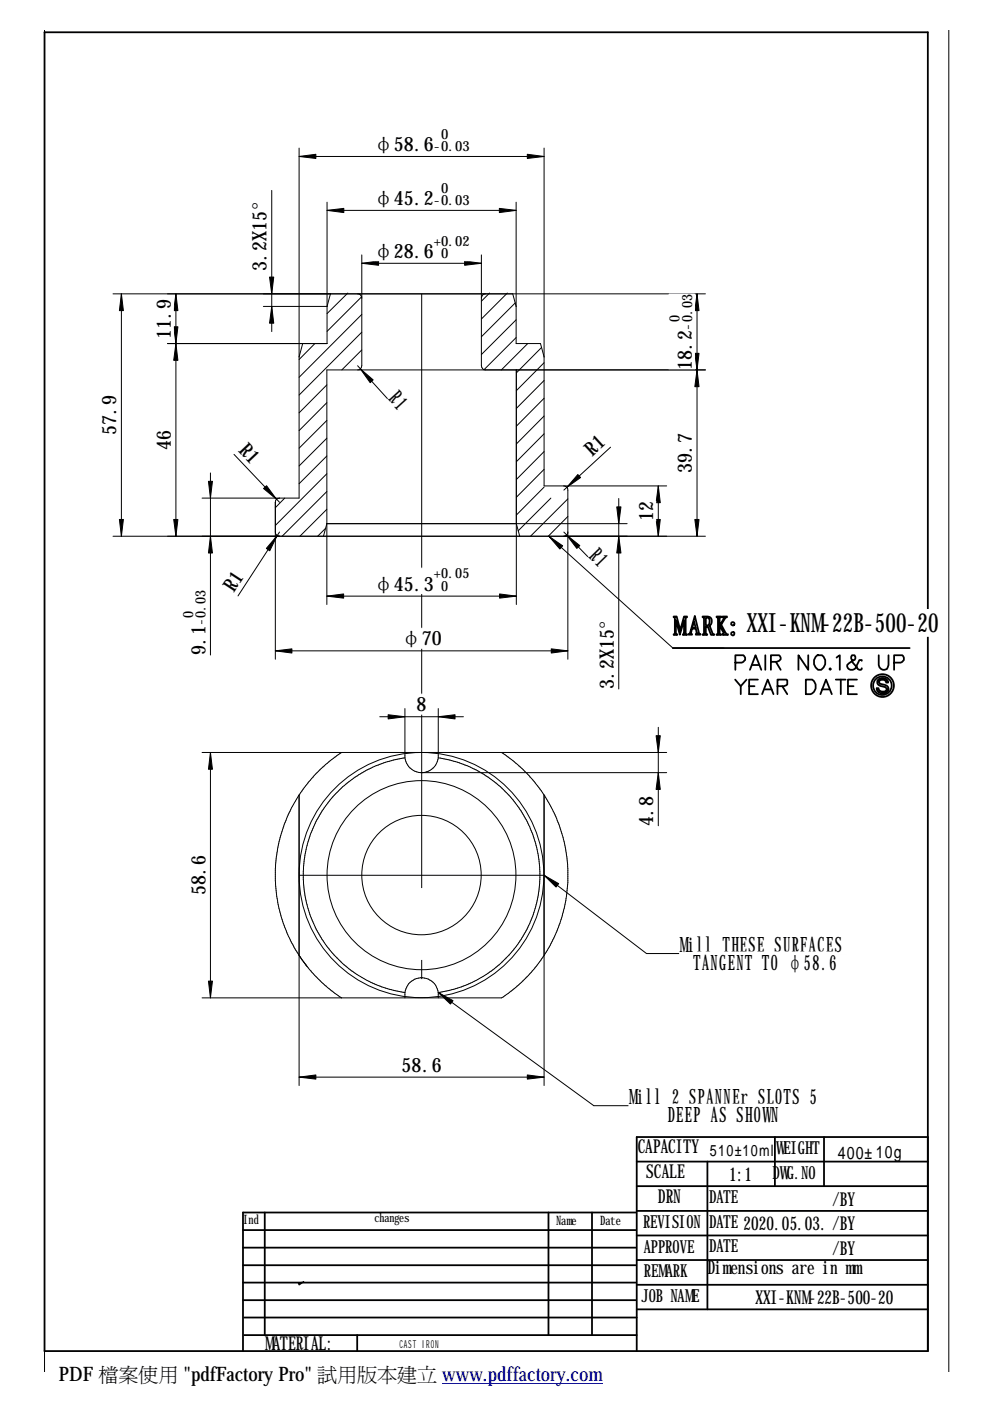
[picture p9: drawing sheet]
<svg xmlns="http://www.w3.org/2000/svg" width="210mm" height="297mm" viewBox="0 0 210 297" stroke-linecap="round" stroke-linejoin="round" font-family="sans-serif">
<g fill="none" stroke="#000" stroke-width=".21">
<path d="M9.4 6.3v284.4M201.2 6.3v284.4M63.4 31.4v74.2h-20.6M63.4 33.2h52M115.4 31.4v71.6h26M57.6 40.4v29.9M69.3 42.9v29.9h-33.8M69.3 44.6h40.1M76.7 54v23.5a.87 .87 0 0 1-.9 .9M76.7 55.8h25.4M102.1 54v23.5l.2 .7 .3 .2M109.4 42.9v29.9h5.2l.8 2.9"/>
<path d="M24 62.3h125.6M25.7 62.3v51.4M37.3 62.3v51.4M64.2 72.8l-.8 2.9M66.8 72.8l-3.4 3.4M70.1 62.3l-.8 2.7h-13.5M73.7 62.1l-4.4 4.4M75.8 77.5l8.7 9.6M75.8 62.3a.87 .87 0 0 1 .9 .9M76.7 74.2l-4.2 4.2M76.7 70.4l-13.3 13.4M76.7 66.7l-13.3 13.3"/>
<path d="M76.7 62.9l-7.4 7.4M102.6 78.4h.4M103 62.3a.87 .87 0 0 0-.9 .9M103.8 62.1l-1.7 1.8M107.6 62.1l-5.5 5.5M108.7 62.3l.7 2.7M109.3 64.2l-7.2 7.2M109.4 71.6l-6.8 6.8M109.4 67.8l-7.3 7.4M109.5 78.4v49.8M111.9 72.8l-5.6 5.6M114.8 73.7l-5.3 5.4"/>
<path d="M115.4 76.9l-5.9 5.9M147.8 62.3v51.4M149.6 78.4h-80.3v49.8M49.6 96.3l9.7 10.2M69.3 96.7l-5.9 5.9M69.3 92.9l-5.9 5.9M69.3 89.1l-5.9 5.9M69.3 85.4l-5.9 5.9M69.3 81.6l-5.9 5.9M115.4 80.7l-5.9 5.9M115.4 84.4l-5.9 6M115.4 88.2l-5.9 5.9"/>
<path d="M115.4 92l-5.9 5.9M115.4 95.7l-5.9 6M115.4 99.5l-5.9 5.9M129.5 94.8l-10 9.1M24 113.7h125.6M44.6 100.3v38.6M58.4 112.8a.87 .87 0 0 0 .9 .9M59.3 105.6a.87 .87 0 0 0-.9 .9v33.3M59.3 112.8l-8.8 13.6M60.4 105.6l-2 2M69 112l-1.6 1.7M69.3 108l-5.7 5.7"/>
<path d="M69.3 104.2l-9.5 9.5M69.3 100.4l-10.9 11M109.5 111l.7 2.7M115.4 103.3l-5.9 5.9M116.4 113.7l26.3 23.7h10.8M116.8 105.6l-6.9 7M119.5 112.8l7.5 7.7M119.5 103a.87 .87 0 0 1 .9 .9v35.9M120.4 112.8a.87 .87 0 0 1-.9 .9M120.4 105.8l-7.9 7.9M120.4 109.5l-4.2 4.2M131.2 105.7v40.4"/>
<path d="M133 111h-63.7l-.7 2.7M139.6 103v10.7M58.4 138h62M69.3 126.4h40.2M42.8 159.5h98.6M44.6 159.5v52.1M72.4 159.5l-3.4 2.6-2.4 2.3a31.6 31.6 0 0 0-8 17.3l-.2 2.5 .2 5.1a30.5 30.5 0 0 0 5 13.6l1.6 2.1M80.5 152h17.8M85.9 150.2v10.5M92.9 150.2v10.5M106.3 159.5l3.4 2.6 2.4 2.3a31.7 31.7 0 0 1 8.3 19.8v2.9l-.3 3-.5 2.5-1.2 4-1.7 3.8-2 3.2-2.1 2.6-3.3 3.2-3 2.2h-63.5M139.6 154.2v20.9"/>
<path d="M63.4 168.6v61.6M85.9 160.7a3.6 3.6 0 0 0 3.3 3.1h52.2M85.9 160.7l-2.1 .4a24.3 24.3 0 0 0-8.5 3.6l-2.7 2.1-1.7 1.8-2.8 3.7a21.2 21.2 0 0 0-2.4 5l-.3 .8a25.6 25.6 0 0 0-.9 10.8l.9 4.2 1.6 3.9 1.3 2.2 1.2 1.7 3.1 3.4a26.1 26.1 0 0 0 6 4l3.9 1.4 3.4 .7M92.9 160.7a3.6 3.6 0 0 1-3.3 3.1M92.9 160.7a25.2 25.2 0 0 1 10.6 4l2.6 2.1 1.8 1.8 2.1 2.7a24.6 24.6 0 0 1 4.3 10.9 26.1 26.1 0 0 1-1.2 11.7 25.9 25.9 0 0 1-5.2 8.6l-1.8 1.8a24.8 24.8 0 0 1-13.2 6.1M115.4 168.6v61.6M115.4 185.6l21.7 16.6h42.4M63.4 202.6l.7 1M65.1 204.9l1.6 1.9 2.1 2 3.6 2.8M85.9 210.4v1.2M85.9 210.4a3.6 3.6 0 0 1 3.5-3.1 3.6 3.6 0 0 1 3.5 3.1M92.9 210.4l33 24h46.3"/>
<path d="M92.9 210.4v1.2M63.4 228.4h52"/>
<circle cx="89.3" cy="185.5" r="26"/>
<circle cx="89.3" cy="185.6" r="20"/>
<circle cx="89.4" cy="185.5" r="12.7"/>
</g>
<g fill="#000" stroke="#000" stroke-width=".21">
<path d="M63.4 33.2l3.6-.5v.9z" fill-rule="evenodd"/>
<path d="M111.8 32.7l3.6 .5-3.6 .4z" fill-rule="evenodd"/>
<path d="M57.1 58.7h.9l-.4 3.6z" fill-rule="evenodd"/>
<path d="M69.3 44.6l3.6-.4v.9z" fill-rule="evenodd"/>
<path d="M76.7 55.8l3.6-.4v.8z" fill-rule="evenodd"/>
<path d="M98.5 55.4l3.6 .4-3.6 .4z" fill-rule="evenodd"/>
<path d="M105.9 44.2l3.5 .4-3.5 .5z" fill-rule="evenodd"/>
<path d="M25.7 62.3l.5 3.6h-.9z" fill-rule="evenodd"/>
<path d="M37.3 72.8l.4 3.6h-.9z" fill-rule="evenodd"/>
<path d="M37.3 62.3l.4 3.6h-.9z" fill-rule="evenodd"/>
<path d="M36.8 69.3h.9l-.4 3.5z" fill-rule="evenodd"/>
<path d="M57.6 65l.4 3.5h-.9z" fill-rule="evenodd"/>
<path d="M147.8 62.3l.4 3.6h-.9z" fill-rule="evenodd"/>
<path d="M147.3 74.9h.9l-.4 3.5z" fill-rule="evenodd"/>
<path d="M76.4 78.2l2.7 2.3-.6 .6z" fill-rule="evenodd"/>
<path d="M147.8 78.4l.4 3.6h-.9z" fill-rule="evenodd"/>
<path d="M25.3 110.1h.9l-.5 3.6z" fill-rule="evenodd"/>
<path d="M36.8 110.1h.9l-.4 3.6z" fill-rule="evenodd"/>
<path d="M44.2 102.1h.8l-.4 3.5z" fill-rule="evenodd"/>
<path d="M44.6 113.7l.4 3.5h-.8z" fill-rule="evenodd"/>
<path d="M58.8 113.6l-1.6 3.2-.7-.5z" fill-rule="evenodd"/>
<path d="M55.9 103.6l.6-.6 2.1 2.9z" fill-rule="evenodd"/>
<path d="M116.4 113.7l2.9 2-.6 .7z" fill-rule="evenodd"/>
<path d="M120.1 113.4l2.8 2.3-.6 .6z" fill-rule="evenodd"/>
<path d="M122.5 100.6l.6 .6-2.9 2.1z" fill-rule="evenodd"/>
<path d="M130.8 107.5h.9l-.5 3.5z" fill-rule="evenodd"/>
<path d="M131.2 113.7l.5 3.5h-.9z" fill-rule="evenodd"/>
<path d="M139.6 103l.4 3.6h-.9z" fill-rule="evenodd"/>
<path d="M139.1 110.1h.9l-.4 3.6z" fill-rule="evenodd"/>
<path d="M147.3 110.1h.9l-.4 3.6z" fill-rule="evenodd"/>
<path d="M58.4 138l3.5-.4v.9z" fill-rule="evenodd"/>
<path d="M69.3 126.4l3.6-.5v.9z" fill-rule="evenodd"/>
<path d="M105.9 125.9l3.6 .5-3.6 .4z" fill-rule="evenodd"/>
<path d="M116.9 137.6l3.5 .4-3.5 .5z" fill-rule="evenodd"/>
<path d="M82.3 151.5l3.6 .5-3.6 .4z" fill-rule="evenodd"/>
<path d="M92.9 152l3.6-.5v.9z" fill-rule="evenodd"/>
<path d="M139.1 156h.9l-.4 3.5z" fill-rule="evenodd"/>
<path d="M44.6 159.5l.4 3.6h-.8z" fill-rule="evenodd"/>
<path d="M139.6 163.8l.4 3.6h-.9z" fill-rule="evenodd"/>
<path d="M115.4 185.6l3 1.8-.5 .7z" fill-rule="evenodd"/>
<path d="M44.2 208h.8l-.4 3.6z" fill-rule="evenodd"/>
<path d="M92.9 210.4l3.2 1.8-.6 .7z" fill-rule="evenodd"/>
<path d="M63.4 228.4l3.6-.5v.9z" fill-rule="evenodd"/>
<path d="M111.8 227.9l3.6 .5-3.6 .4z" fill-rule="evenodd"/>
<path d="M63.2 272.1l1.2-.3-1 .6z" fill-rule="evenodd"/>
</g>
<g fill="#fff" stroke="#fff" stroke-width=".21">
<path d="M144.1 197.9h36.2v4.6h-36.2z" fill-rule="evenodd"/>
<path d="M147 201.8h30.4v4.6h-30.4z" fill-rule="evenodd"/>
<path d="M133.3 230.2h39.9v4.5h-39.9z" fill-rule="evenodd"/>
<path d="M141.6 234.1h23.4v4.5h-23.4z" fill-rule="evenodd"/>
<path d="M124.3 118.6l3.2-3.2 2.3 2.4-3.2 3.1z" fill-rule="evenodd"/>
<path d="M81.8 85l3.3-3 2.3 2.4-3.4 3.1z" fill-rule="evenodd"/>
<path d="M157.6 257.3h18v4.1h-18z" fill-rule="evenodd"/>
<path d="M177.6 242.5h7.6v3.7h-7.6z" fill-rule="evenodd"/>
<path d="M88.3 147.2h2.2v4.2h-2.2z" fill-rule="evenodd"/>
<path d="M39.8 181.3h4.3v8.5h-4.3z" fill-rule="evenodd"/>
<path d="M85.1 223.5h8.5v4.3h-8.5z" fill-rule="evenodd"/>
<path d="M20.9 83.7h4.3v8.6h-4.3z" fill-rule="evenodd"/>
<path d="M32.5 91.1h4.2v4.3h-4.2z" fill-rule="evenodd"/>
<path d="M32.5 63.3h4.2v8.5h-4.2z" fill-rule="evenodd"/>
<path d="M52.8 40.4h4.3v17h-4.3z" fill-rule="evenodd"/>
<path d="M79.2 49.9h20.3v5.4h-20.3z" fill-rule="evenodd"/>
<path d="M79.2 38.7h20.3v5.4h-20.3z" fill-rule="evenodd"/>
<path d="M79.2 27.2h20.3v5.4h-20.3z" fill-rule="evenodd"/>
<path d="M141.9 62.3h5.3v16.1h-5.3z" fill-rule="evenodd"/>
<path d="M143 91.8h4.2v8.5h-4.2z" fill-rule="evenodd"/>
<path d="M123.1 94.1l3.1-2.8 2.9 3.1-3.2 2.9z" fill-rule="evenodd"/>
<path d="M134.7 106.2h4.3v4.3h-4.3z" fill-rule="evenodd"/>
<path d="M126.4 129.1h4.2v17h-4.2z" fill-rule="evenodd"/>
<path d="M79.2 120.5h20.3v5.3h-20.3z" fill-rule="evenodd"/>
<path d="M85.1 133.2h8.5v4.2h-8.5z" fill-rule="evenodd"/>
<path d="M38.7 125h5.4v13.9h-5.4z" fill-rule="evenodd"/>
<path d="M48.7 120.1l3.6 2.4-2.3 3.6-3.6-2.4z" fill-rule="evenodd"/>
<path d="M50 96l3.1-3 2.9 3.1-3 2.9z" fill-rule="evenodd"/>
<path d="M134.7 168.7h4.3v6.4h-4.3z" fill-rule="evenodd"/>
<path d="M84.7 283.8h8.3v2.3h-8.3z" fill-rule="evenodd"/>
<path d="M160.2 273h29.3v4.1h-29.3z" fill-rule="evenodd"/>
<path d="M158.4 129.2h40.7v5.7h-40.7z" fill-rule="evenodd"/>
<path d="M150.5 242h6.8v3.4h-6.8z" fill-rule="evenodd"/>
<path d="M157.4 242.1h6.6v3.3h-6.6z" fill-rule="evenodd"/>
</g>
<path d="M63.4 185.6h52" fill="none" stroke="#000" stroke-width=".21" stroke-dasharray="126 15.2 4.1 15.2" stroke-linecap="butt"/>
<path d="M89.4 62.3v154.3" fill="none" stroke="#000" stroke-width=".21" stroke-dasharray="126 15.2 4.1 15.2 4.1 15.2" stroke-linecap="butt"/>
<g fill="none" stroke="#000" stroke-width=".38">
<path d="M9.4 6.8v279.7h187.3v-279.7h-187.3M142.7 137.4h50.2M142.8 130.7h.7l.7 2.9 .8-2.9h.7v.2l-.3 .1v3.3l.3 .3h-.9l.2-.2v-2.9l-.9 3.1-.8-3.1v2.9l.3 .2h-.8l.3-.4v-3.2l-.3-.1zM147.2 131.7l.3 1.4h-.7zM147.3 130.6l.9 3.7 .3 .3h-1l.2-.3-.2-1h-.8l-.2 .9 .2 .4h-.7l.4-.7zM149 130.7a1.96 1.96 0 0 1 1.7 .3 1.19 1.19 0 0 1-.2 1.7l.5 1.5 .4 .4h-.7l-.6-1.8-.5 .1v1.5l.3 .2h-.9l.3-.2v-3.4l-.3-.1zM149.6 131h.6a1.05 1.05 0 0 1-.2 1.6l-.4-.1zM151.9 130.7h1v.2l-.3 .1v1.6l.9-1.6v-.1h-.3v-.2h.9v.2h-.2l-1 1.5 .9 1.7a.43 .43 0 0 0 .5 .4v.1h-1.1l.3-.4-.9-1.5v1.5l.3 .4h-1l.3-.2v-3.4l-.3-.1zM162.3 138.9v3.1M171.4 138.9v3.1l-2.1-3.1v3.1M173.3 138.9h1a1.89 1.89 0 0 1-.2 3.1 1.37 1.37 0 0 1-1.5-1.2 2.08 2.08 0 0 1 .7-1.9zM177.4 139.4l.7-.5v3.1"/>
<path d="M186.3 138.9v2.1a1.04 1.04 0 0 0 1 1 1.04 1.04 0 0 0 1.1-1v-2.1M155.9 144.1l1.2 1.4 1.2-1.4M155.9 140.5h1.4a1.09 1.09 0 0 0 .7-1.1l-.4-.5h-1.7v3.1M157.1 145.5v1.7M158.8 145.5h1.2M159 142l1.2-3.1 1.2 3.1M159.5 141h1.4M160.7 144.1h-1.9v3.1h1.9M161.6 147.2l1.2-3.1 1.2 3.1M162.1 146.2h1.5M163.4 140.3h1.3l.7-.4a.65 .65 0 0 0-.2-1h-1.8v3.1M164.5 140.3l1 1.7"/>
<path d="M164.8 145.5h1.4l.6-.2 .1-.2v-.8l-.1-.2h-2v3.1M165.9 145.5l1 1.7M170.9 144.1h1a1.19 1.19 0 0 1 1 1 1.87 1.87 0 0 1-1 2.1h-1zM173.9 147.2l1.2-3.1 1.3 3.1M174.3 146.2h1.6M176 141.7l-.1 .1 .1 .2 .2-.2M177.2 144.1h2.1M178.3 144.1v3.1M179.8 145.5h1.2M181.7 144.1h-1.9v3.1h1.9M182.7 140.1v-.2h-.5l-.5 1.1a1.04 1.04 0 0 1-1 1.1 1.04 1.04 0 0 1-1.1-1.1l1.4-1.1h.2l.2-.3-.2-.7h-.6l-.1 .4a3.7 3.7 0 0 0 1.2 2.2l.2 .3 .3 .2h.3l.2-.3M186.1 144.2a1.23 1.23 0 0 1 1.3-.4 1.23 1.23 0 0 1 .9 .9h-.4a.76 .76 0 0 0-.7-.6 .76 .76 0 0 0-.8 .6l.4 .3a1.69 1.69 0 0 1 1.6 1l-.1 .5a1.38 1.38 0 0 1-2.4-.2v-.3l.4-.1v.1a1.04 1.04 0 0 0 1.5 .5 .5 .5 0 0 0 .1-.6 .5 .5 0 0 0-.5-.3 1.24 1.24 0 0 1-1.4-1.2z"/>
<path d="M189.6 140.5h1.4a.93 .93 0 0 0 .5-1.4l-.2-.2h-1.7v3.1M56.1 257.1v26M116.3 257.1v26M125.5 257.1v26M134.8 257.1h-83.3v29.4M135 256.7h61.7M135 246.3h61.7M135 251.5h61.7M150 246.3v31.3M164.3 241.1v10.4M174.7 241.1v10.4M196.7 241.1h-61.7v45.4"/>
<path d="M51.5 260.8h83.3M51.5 264.5h83.3M51.5 268.3h83.3M51.5 271.9h83.3M51.5 275.7h83.3M51.8 279.3h83.2M135 277.6h61.7M135 272.4h61.7M135 267.2h61.7M135 261.9h61.7M51.8 283.1h83.2M75.7 283.1v3.4"/>
<circle cx="155.4" cy="132.2" r=".36"/>
<circle cx="155.4" cy="134.4" r=".35"/>
<circle cx="187.1" cy="145.4" r="1.98"/>
<circle cx="187.1" cy="145.4" r="2.42"/>
</g>
<path d="M93.8 293.3h34" fill="none" stroke="#00f" stroke-width=".21"/>
<text font-size="5.6" x="158.4" y="134.1">XXI-KNM-22B-500-20</text>
<g font-size="4.5">
<text x="124.7" y="118.1" transform="rotate(46 124.7 118.1)">R1</text>
<text x="144.1" y="201.8">Mill THESE SURFACES</text>
<text x="147" y="205.7">TANGENT TO φ58.6</text>
<text x="133.3" y="234">Mill 2 SPANNEr SLOTS 5</text>
<text x="141.6" y="237.9">DEEP AS SHOWN</text>
</g>
<text font-size="4.4" x="82.2" y="84.7" transform="rotate(48 82.2 84.7)">R1</text>
<g font-size="4.2">
<text x="79.2" y="32.1">φ58.6</text>
<text x="79.2" y="43.5">φ45.2</text>
<text x="56.5" y="57.4" transform="rotate(-90 56.5 57.4)">3.2X15°</text>
<text x="79.2" y="54.7">φ28.6</text>
<text x="36.2" y="71.8" transform="rotate(-90 36.2 71.8)">11.9</text>
<text x="146.7" y="78.4" transform="rotate(-90 146.7 78.4)">18.2</text>
<text x="24.6" y="92.3" transform="rotate(-90 24.6 92.3)">57.9</text>
<text x="36.2" y="95.4" transform="rotate(-90 36.2 95.4)">46</text>
<text x="50.4" y="95.6" transform="rotate(47 50.4 95.6)">R1</text>
<text x="125.6" y="96.9" transform="rotate(-43 125.6 96.9)">R1</text>
<text x="146.7" y="100.3" transform="rotate(-90 146.7 100.3)">39.7</text>
<text x="138.5" y="110.5" transform="rotate(-90 138.5 110.5)">12</text>
<text x="49.6" y="125.8" transform="rotate(-57 49.6 125.8)">R1</text>
<text x="79.2" y="125.2">φ45.3</text>
<text x="85.1" y="136.8">φ</text>
<text x="89.4" y="136.8">70</text>
<text x="43.6" y="138.9" transform="rotate(-90 43.6 138.9)">9.1</text>
<text x="130.1" y="146.1" transform="rotate(-90 130.1 146.1)">3.2X15°</text>
<text x="88.3" y="150.8">8</text>
<text x="138.5" y="175.1" transform="rotate(-90 138.5 175.1)">4.8</text>
<text x="43.6" y="189.8" transform="rotate(-90 43.6 189.8)">58.6</text>
<text x="85.1" y="227.2">58.6</text>
<text x="12.5" y="292.7">PDF 檔 &quot;pdfFactory Pro&quot; 試建</text>
<text x="25.1" y="292.7">案</text>
<text x="29.3" y="292.7">使</text>
<text x="33.6" y="292.7">用</text>
<text x="71.5" y="292.7">用 立</text>
<text x="75.7" y="292.7">版 www.pdffactory.com</text>
<text x="80" y="292.7">本</text>
</g>
<g font-size="4.1">
<text x="135.2" y="244.5">CAPACITY</text>
<text x="137" y="249.7">SCALE</text>
<text x="154.6" y="250.3">1:1</text>
<text x="139.5" y="255">DRN</text>
<text x="176.4" y="255.6">/BY</text>
<text x="157.6" y="260.8">2020.05.03.</text>
<text x="176.4" y="260.9">/BY</text>
<text x="176.4" y="266.1">/BY</text>
<text x="150" y="270">Dimensions are in mm</text>
<text x="160.2" y="276.5">XXI-KNM-22B-500-20</text>
<text x="56.2" y="286.2">MATERIAL:</text>
</g>
<g font-size="3.8">
<text x="164.6" y="244.6">WEIGHT</text>
<text x="163.8" y="249.9">DWG.NO</text>
<text x="150.4" y="255.1">DATE</text>
<text x="136.4" y="260.4">REVISION</text>
<text x="150.4" y="260.3">DATE</text>
<text x="136.5" y="265.6">APPROVE</text>
<text x="150.4" y="265.5">DATE</text>
<text x="136.5" y="270.8">REMARK</text>
<text x="136" y="276">JOB NAME</text>
</g>
<text font-size="3.7" x="177.6" y="245.8">400±</text>
<text font-size="3.6" x="185.7" y="245.6">10g</text>
<g font-size="3.3">
<text x="150.5" y="245">510±</text>
<text x="157.4" y="245.1">10ml</text>
</g>
<g font-size="3">
<text x="93.5" y="29.4">0</text>
<text x="92" y="32.1">-0.03</text>
<text x="93.5" y="40.9">0</text>
<text x="92" y="43.5">-0.03</text>
<text x="92" y="52.1">+0.02</text>
<text x="93.5" y="54.7">0</text>
<text x="144.1" y="68.4" transform="rotate(-90 144.1 68.4)">0</text>
<text x="146.7" y="69.9" transform="rotate(-90 146.7 69.9)">-0.03</text>
<text x="92" y="122.6">+0.05</text>
<text x="93.5" y="125.3">0</text>
<text x="40.9" y="131" transform="rotate(-90 40.9 131)">0</text>
<text x="43.6" y="132.5" transform="rotate(-90 43.6 132.5)">-0.03</text>
</g>
<g font-size="2.8">
<text x="51.6" y="259.5">Ind</text>
<text x="117.9" y="259.8">Name</text>
<text x="127.3" y="259.8">Date</text>
</g>
<text font-size="2.6" x="79.4" y="259">changes</text>
<text font-size="2.3" x="84.7" y="285.8">CAST IRON</text>
</svg>
